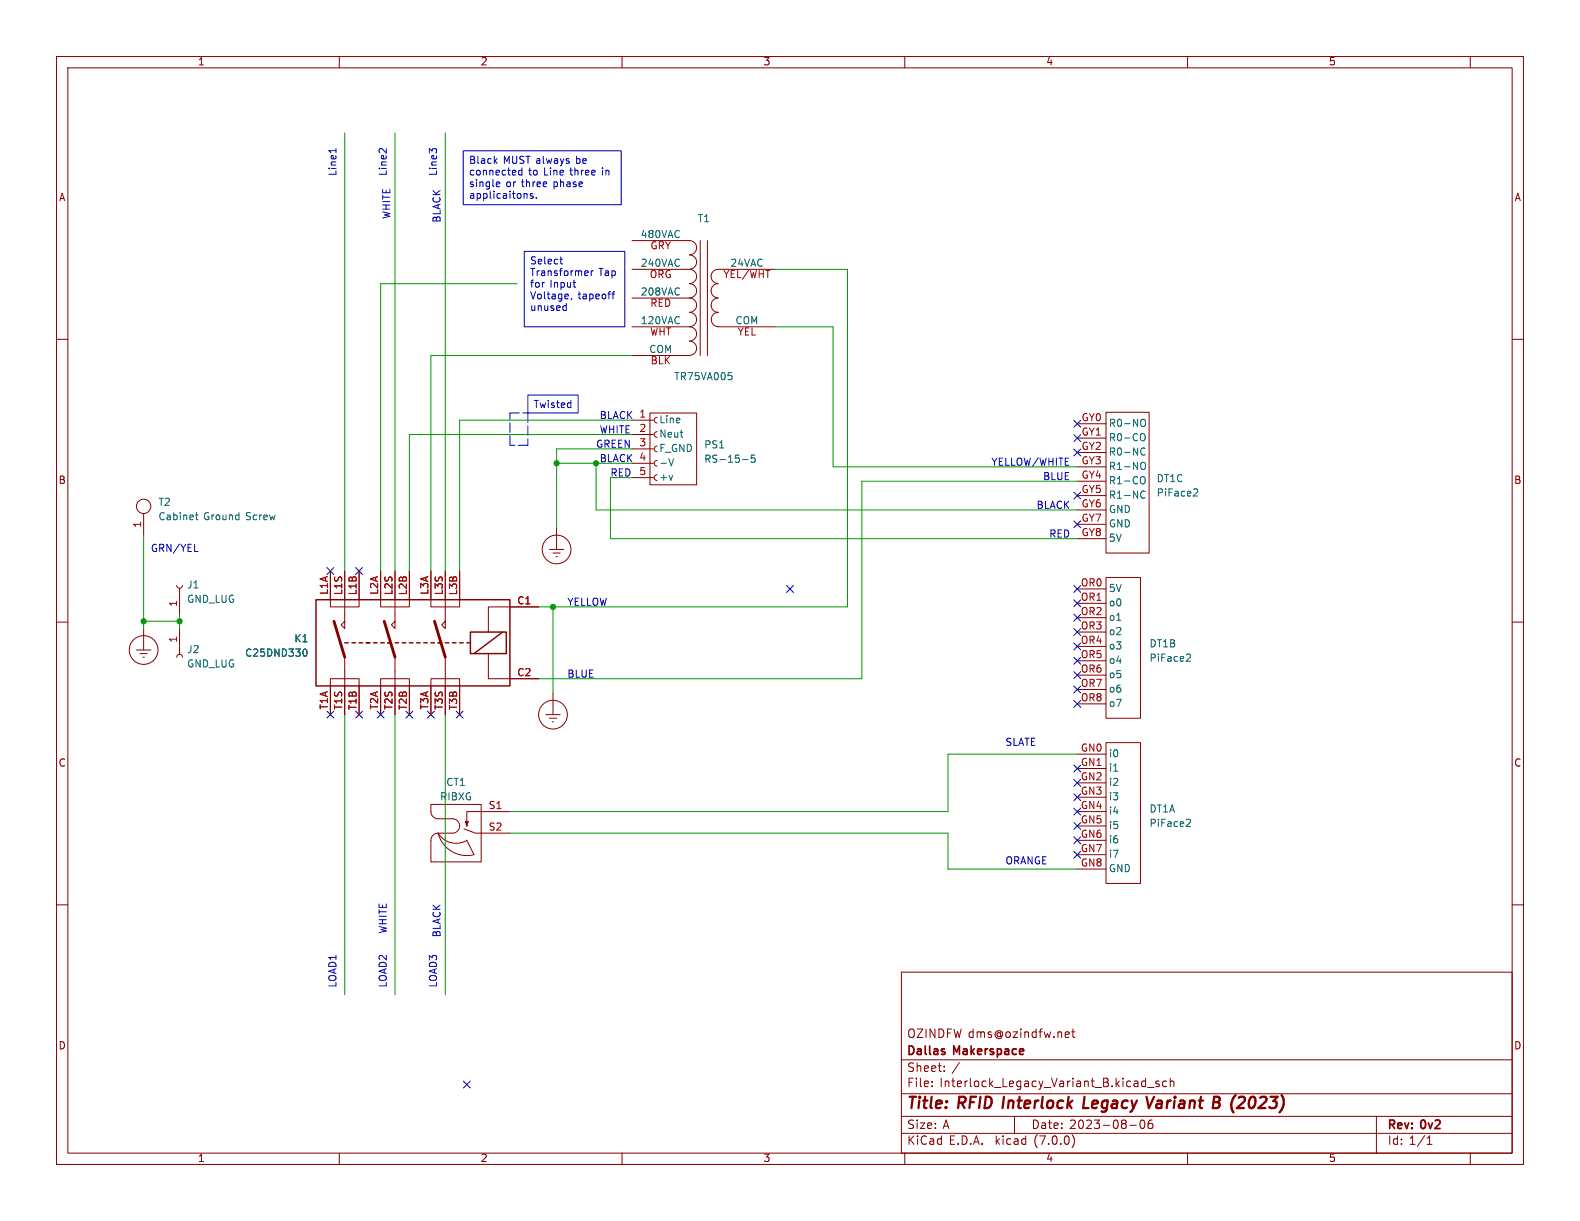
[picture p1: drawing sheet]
<svg xmlns="http://www.w3.org/2000/svg" width="279mm" height="216mm" viewBox="0 0 279 216" stroke-linecap="round" stroke-linejoin="round" font-family="sans-serif">
<g fill="none" stroke="#840000" stroke-width=".18">
<path d="M10 10h259.4v195.9h-259.4zM12 12h255.4v191.9h-255.4zM60 10v2M110 10v2M160 10v2M210 10v2M260 10v2M10 60h2M111.8 42.5h10.1a1.26 1.26 0 0 1 1.3 1.3 1.26 1.26 0 0 1-1.3 1.3M111.8 47.6h10.1M111.8 52.7h10.1M111.8 57.8h10.1"/>
<path d="M121.9 57.8a1.26 1.26 0 0 1 1.3 1.2 1.26 1.26 0 0 1-1.3 1.3M121.9 55.2a1.26 1.26 0 0 1 1.3 1.3 1.26 1.26 0 0 1-1.3 1.3M121.9 52.7a1.26 1.26 0 0 1 1.3 1.3 1.26 1.26 0 0 1-1.3 1.2M121.9 50.2a1.26 1.26 0 0 1 1.3 1.2 1.26 1.26 0 0 1-1.3 1.3M121.9 47.6a1.26 1.26 0 0 1 1.3 1.3 1.26 1.26 0 0 1-1.3 1.2M121.9 45.1a1.26 1.26 0 0 1 1.3 1.2 1.26 1.26 0 0 1-1.3 1.3M123.8 42.5v20.4M125.1 42.5v20.4M127 50.2a1.27 1.27 0 0 0-1.2 1.2 1.27 1.27 0 0 0 1.2 1.3 1.26 1.26 0 0 0-1.2 1.3 1.26 1.26 0 0 0 1.2 1.2M127 55.2a1.26 1.26 0 0 0-1.2 1.3 1.26 1.26 0 0 0 1.2 1.3h10.2M137.2 47.6h-10.2a1.26 1.26 0 0 0-1.2 1.3 1.26 1.26 0 0 0 1.2 1.2M267.4 60h2"/>
<path d="M111.8 62.9h10.1M111.8 74.3h3.8M111.8 76.8h3.8M111.8 79.4h3.8M114.9 73h8.3v12.7h-8.3zM116.2 78.9l-.3 .1-.2 .4 .1 .3 .4 .2M116.2 76.3l-.3 .2-.2 .3 .1 .4 .4 .1M116.2 73.8l-.3 .1-.2 .4 .1 .3 .4 .2M121.9 60.3a1.26 1.26 0 0 1 1.3 1.3 1.26 1.26 0 0 1-1.3 1.2M190.5 74.9h5.1M190.5 77.5h5.1M195.6 72.9h7.6v24.9h-7.6z"/>
<path d="M25.4 90.8v3.8M97.2 97.2h2.5M97.8 97.8h1.3M98.3 98.4h.3M98.4 93.3v3.9M111.8 81.9h3.8M111.8 84.5h3.8M116.2 83.9l-.3 .2-.2 .3 .1 .4 .4 .2M116.2 81.4l-.3 .1-.2 .4 .1 .4 .4 .1M190.5 80h5.1M190.5 82.6h5.1M190.5 85.1h5.1"/>
<path d="M190.5 87.6h5.1M190.5 90.2h5.1M190.5 92.7h5.1M190.5 95.3h5.1M10 110h2M24.1 114.9h2.6M24.8 115.6h1.2M25.3 116.2h.2M25.4 111.1v3.8M31.2 116.2l.2-.4 .4-.1 .3 .2 .2 .3M31.2 103.5l.2 .3 .3 .2 .4-.1 .2-.4M31.7 104v4.6"/>
<path d="M31.7 111.1v4.6M58.4 101v6.3h5.1v-6.3M61 101v10.1l-.7-.6 .7-.6M61 116.2v10.2M67.3 101v6.3h5.1v-6.3M69.8 101v10.1l-.6-.6 .6-.6M69.8 116.2v10.2M76.2 101v6.3h5.1v-6.3M78.7 101v10.1l-.6-.6 .6-.6M78.7 116.2v10.2M86.4 115.6v4.4h8.8M95.2 107.3h-8.8v4.5"/>
<path d="M190.5 104.1h5.1M190.5 106.7h5.1M190.5 109.2h5.1M190.5 111.8h5.1M190.5 114.3h5.1M190.5 116.8h5.1M190.5 119.4h5.1M195.6 102.1h6.1v24.9h-6.1zM267.4 110h2M58.4 126.4v-6.4h5.1v6.4M67.3 126.4v-6.4h5.1v6.4M76.2 126.4v-6.4h5.1v6.4"/>
<path d="M96.5 126.4h2.6M97.2 127h1.2M97.7 127.6h.2M97.8 122.6v3.8M190.5 121.9h5.1M190.5 124.5h5.1M190.5 133.4h5.1M190.5 135.9h5.1M190.5 138.4h5.1M195.6 131.3h6.1v24.9h-6.1zM10 160h2M76.2 142.2h8.9v10.2h-8.9v-3.8a1.27 1.27 0 0 1 1.3-1.3h2.5a1.27 1.27 0 0 0 1.3-1.2 1.27 1.27 0 0 0-1.3-1.3h-2.5a1.27 1.27 0 0 1-1.3-1.3z"/>
<path d="M77.5 147.3a3.7 3.7 0 0 0 5 1.3l1.3 2.5a5.2 5.2 0 0 1-6.3-3.8zM82 146.6l2.1 .7h6.1M82.3 145.3l.2 .2 .3-.2M82.3 145.3h.5l-.3 .8zM90.2 143.5h-7.7v2.6M190.5 141h5.1M190.5 143.5h5.1M190.5 146.1h5.1M190.5 148.6h5.1M190.5 151.1h5.1M190.5 153.7h5.1M267.4 160h2"/>
<path d="M159.4 171.9h108v32h-108zM159.4 197.4h108M159.4 193.4h108M159.4 187.4h108M164.8 192v.2M164.8 191.2v.2M167 189.3v.2M167 188.5v.2M179.4 197.4v3M188.4 183.4h.6M188.4 182.5h.5l.2 .3-.7 .2M189.5 182.5h.6"/>
<path d="M189.7 182v1.2l.4 .3M199.8 199h1.1M201.7 198.2a.81 .81 0 0 0 .4 1.4l.2-.2 .1-.4-.1-.8M202.9 192.3h1.2M203.2 198.2a1.17 1.17 0 0 0 0 1.3h.5l.2-.6-.3-.3-.4 .1-.2 .2M203.4 198.1h.3M204.9 191.2h-.3l-.2 .2v.2l.5 .1v.4h-.5M206.3 191.2h-.4l-.3 .2v.5l.1 .2h.6M206.9 191.3l.3-.1h.3l.1 1M206.9 190.7v1.5M243.4 197.4v6.5M60 203.9v2"/>
<path d="M110 203.9v2M159.4 200.4h108M160 203.9v2M189.6 200.7a1.74 1.74 0 0 1 0 2.2M210 203.9v2M252.4 202.4h.8M252.4 201.3l.4-.4v1.5M260 203.9v2"/>
<circle cx="25.4" cy="89.5" r="1.27"/>
<circle cx="98.4" cy="97.2" r="2.54"/>
<circle cx="25.4" cy="114.9" r="2.54"/>
<circle cx="97.8" cy="126.4" r="2.54"/>
</g>
<path d="M191.8 193.9l-.3 2h1M204.1 193.9l-.9 2M214.7 193.9h.7a.49 .49 0 0 1 .3 .6 .49 .49 0 0 1-.4 .4l.2 .1a.58 .58 0 0 1-.3 .9M218.5 193.6l-.1 .1M226.6 193.6l.1 .1" fill="none" stroke="#840000" stroke-width=".4"/>
<g fill="none" stroke="#006464" stroke-width=".18">
<path d="M128.8 65.9h.6M129.3 66.4l.1 .2-.1 .5M202 76.7a.43 .43 0 0 1 .5 .4v.4a.43 .43 0 0 1-.5 .4M202 79.3l.3-.1 .2 .1M202 74.1a.43 .43 0 0 1 .6 .5v.4a.43 .43 0 0 1-.6 .4M34.5 91.1h.5M34.7 90.6v1.1l.3 .2M119.1 81.1l-.4 1.3M131.3 81.3h1M133.5 80.5h-.6l-.1 .6 .2-.1h.4l.1 .2v.4l-.2 .1-.5-.1M202 84.3a.43 .43 0 0 1 .5 .4v.4a.43 .43 0 0 1-.5 .5M202 86.9l.3-.1 .2 .1"/>
<path d="M202 81.7a.43 .43 0 0 1 .6 .5v.4a.43 .43 0 0 1-.6 .4M202.5 80.4l-.2 .1-.3-.1M202.5 88l-.2 .1-.3-.1M211.3 86.4l.4 .1 .1 .3-.8 .9h.8M53.8 114.8h.1a.68 .68 0 0 1 .4 .6 .68 .68 0 0 1-.4 .6h-.1M210 115.7h.4l.1 .3-.8 .9h.8M210 144.9h.4l.1 .3-.8 .9h.8"/>
</g>
<g fill="none" stroke="#840000" stroke-width=".25">
<path d="M55.9 106h34.3v15.3h-34.3zM61 113.7h.6M62.2 113.7h.7M63.5 113.7h.6M64.8 113.7h.6M66 113.7h.7M67.3 113.7h.6M68.6 113.7h.6M69.8 113.7h.7M71.1 113.7h.7M72.4 113.7h.6M73.7 113.7h.6"/>
<path d="M74.9 113.7h.7M76.2 113.7h.6M77.5 113.7h.6M78.7 113.7h.7M80 113.7h.6M81.3 113.7h.6M82.5 113.7h.7M83.2 111.8h6.3v3.8h-6.3zM88.9 111.8l-5.1 3.8"/>
</g>
<path d="M59.1 109.9l1.9 6.3M67.9 109.9l1.9 6.3M76.8 109.9l1.9 6.3" fill="none" stroke="#840000" stroke-width=".51"/>
<g fill="none" stroke="#0000c2" stroke-width=".18">
<path d="M59.4 26.3v.7M81.9 26.7h28v9.5h-28zM87.5 28.4l.4 .5M87.9 28l-.5 .5M88 32.2h.3l.1 .3-.6 .1M88.3 32.9l-.3 .1M91.8 30.2v.6l.1 .2 .4-.1M92.3 29.7v1.3M94.2 34.3l-.3-.1-.1 .2v.2l.4 .1v.3h-.4M94.8 34.9v.2M92.7 44.5h17.8v13.3h-17.8zM99 45.8h.5"/>
<path d="M99.2 46.5l.3 .2M100.1 53.6v1.3M100.1 54.8l-.1 .1M101.1 52.8l-.1 .2M101.3 49.9h.5M101.7 50.8h.1M103.9 47.9l.1 .3-.6 .1M104.6 47.9v.8M104.9 47.9l-.3 .2M108.2 52h.5M108.7 51.6l-.3 .2v1M93.3 69.9h8.9v3.1h-8.9z"/>
</g>
<path d="M90.2 78.7v-5.7M90.2 73h3.1M93.3 78.7h-3.1M93.3 73v5.7" fill="none" stroke="#0000c2" stroke-width=".18" stroke-dasharray="1.7 .6"/>
<g fill="none" stroke="#009600" stroke-width=".18">
<path d="M61 23.5v77.5M69.8 23.5v77.5M78.7 23.5v77.5M91.4 50.2h-24.1v50.8M137.2 57.8h10.1v24.8h43.2M137.2 47.6h12.7v59.7h-54.7M111.8 62.9h-35.6v38.1M111.8 74.3h-30.5v26.7M111.8 76.8h-39.4v24.2M111.8 79.4h-13.4v13.9M25.4 94.6v16.5M98.4 81.9h13.4"/>
<path d="M105.4 81.9v8.3h85.1M111.8 84.5h-3.9v10.8h82.6M190.5 85.1h-38.1v34.9h-57.2M25.4 109.9h6.3M31.7 108.6v2.5M97.8 107.3v15.3M61 126.4v49.5M69.8 126.4v49.5M78.7 126.4v49.5M190.5 133.4h-22.9v10.1h-77.4M90.2 147.3h77.4v6.4h22.9"/>
</g>
<g fill="none" stroke="#000084" stroke-width=".18">
<path d="M189.9 79.4l1.2 1.2M189.9 76.9l1.2 1.2M189.9 74.3l1.2 1.2M191.1 79.4l-1.2 1.2M191.1 76.9l-1.2 1.2M191.1 74.3l-1.2 1.2M189.9 87l1.2 1.2M189.9 92.1l1.2 1.2M191.1 87l-1.2 1.2M191.1 92.1l-1.2 1.2M57.8 100.4l1.2 1.2M59 100.4l-1.2 1.2"/>
<path d="M62.9 100.4l1.2 1.2M64.1 100.4l-1.2 1.2M139.1 103.5l1.2 1.2M140.3 103.5l-1.2 1.2M189.9 116.2l1.2 1.2M189.9 118.8l1.2 1.2M189.9 111.2l1.2 1.2M189.9 108.6l1.2 1.2M189.9 113.7l1.2 1.2M189.9 103.5l1.2 1.2M189.9 106.1l1.2 1.2M191.1 116.2l-1.2 1.2"/>
<path d="M191.1 118.8l-1.2 1.2M191.1 111.2l-1.2 1.2M191.1 108.6l-1.2 1.2M191.1 113.7l-1.2 1.2M191.1 103.5l-1.2 1.2M191.1 106.1l-1.2 1.2M57.8 125.8l1.2 1.2M59 125.8l-1.2 1.2M62.9 125.8l1.2 1.2M64.1 125.8l-1.2 1.2M66.7 125.8l1.2 1.2M67.9 125.8l-1.2 1.2"/>
<path d="M71.8 125.8l1.2 1.2M73 125.8l-1.2 1.2M75.6 125.8l1.2 1.2M76.8 125.8l-1.2 1.2M80.7 125.8l1.2 1.2M81.9 125.8l-1.2 1.2M189.9 123.9l1.2 1.2M189.9 121.3l1.2 1.2M189.9 135.3l1.2 1.2M189.9 137.8l1.2 1.2M191.1 123.9l-1.2 1.2M191.1 121.3l-1.2 1.2"/>
<path d="M191.1 135.3l-1.2 1.2M191.1 137.8l-1.2 1.2M189.9 142.9l1.2 1.2M189.9 148l1.2 1.2M189.9 140.4l1.2 1.2M189.9 145.4l1.2 1.3M189.9 150.5l1.2 1.2M191.1 142.9l-1.2 1.2M191.1 148l-1.2 1.2M191.1 140.4l-1.2 1.2M191.1 145.4l-1.2 1.3M191.1 150.5l-1.2 1.2"/>
<path d="M81.9 191.2l1.3 1.2M83.2 191.2l-1.3 1.2"/>
</g>
<g fill="#009600" stroke="#009600" stroke-width=".18">
<circle cx="105.4" cy="81.9" r=".46"/>
<circle cx="98.4" cy="81.9" r=".46"/>
<circle cx="31.7" cy="109.9" r=".46"/>
<circle cx="97.8" cy="107.3" r=".46"/>
<circle cx="25.4" cy="109.9" r=".46"/>
</g>
<g font-size="2.8" fill="#840000">
<text x="160.4" y="196.7">Title:</text>
<text x="169.5" y="196.7">RFID Interlock</text>
<text x="192.8" y="196.7">Legacy</text>
<text x="204.7" y="196.7">Variant</text>
<text x="217" y="196.7">B (2023)</text>
</g>
<g font-size="2.1" fill="#840000">
<text x="160.4" y="183.8">OZINDFW dms@ozindfw.net</text>
<text x="160.4" y="189.8">Sheet:</text>
<text x="160.4" y="187">Dallas</text>
<text x="168.3" y="189.8">/</text>
<text x="168.7" y="187">Makerspace</text>
<text x="160.4" y="192.5">File:</text>
<text x="166.2" y="192.5">Interlock_Legacy_Variant_B.kicad_sch</text>
<text x="160.4" y="202.7">KiCad</text>
<text x="160.4" y="199.9">Size:</text>
<text x="166.7" y="199.9">A</text>
<text x="167.8" y="202.7">E.D.A.</text>
<text x="176.1" y="202.7">kicad</text>
<text x="182.4" y="199.9">Date:</text>
<text x="183" y="202.7">(7.0.0)</text>
<text x="189.1" y="199.9">2023-08-06</text>
<text x="245.4" y="200.1">Rev:</text>
<text x="245.4" y="202.7">Id: 1/1</text>
<text x="251.4" y="200.1">0v2</text>
</g>
<g font-size="1.8" fill="#840000">
<text x="35" y="11.8">1</text>
<text x="85" y="11.8">2</text>
<text x="135" y="11.8">3</text>
<text x="185" y="11.8">4</text>
<text x="235" y="11.8">5</text>
<text x="10.4" y="35.8">A</text>
<text x="267.8" y="35.8">A</text>
<text x="10.3" y="85.8">B</text>
<text x="267.7" y="85.8">B</text>
<text x="10.3" y="135.8">C</text>
<text x="267.7" y="135.8">C</text>
<text x="10.3" y="185.8">D</text>
<text x="267.7" y="185.8">D</text>
<text x="35" y="205.7">1</text>
<text x="85" y="205.7">2</text>
<text x="135" y="205.7">3</text>
<text x="185" y="205.7">4</text>
<text x="235" y="205.7">5</text>
</g>
<g font-size="1.8" fill="#0000c2">
<text x="82.9" y="29.3">Black</text>
<text x="89" y="29.3">MUST always</text>
<text x="102" y="29.3">be</text>
<text x="59.7" y="31.1" transform="rotate(-90 59.7 31.1)">Line1</text>
<text x="68.6" y="31.1" transform="rotate(-90 68.6 31.1)">Line2</text>
<text x="77.5" y="31.1" transform="rotate(-90 77.5 31.1)">Line3</text>
<text x="82.9" y="31.4">connected</text>
<text x="82.9" y="33.5">single</text>
<text x="82.9" y="35.5">applicaitons.</text>
<text x="89.5" y="33.5">or</text>
<text x="92.3" y="33.5">three</text>
<text x="93.5" y="31.4">to</text>
<text x="96.3" y="31.4">Line</text>
<text x="98.1" y="33.5">phase</text>
<text x="101" y="31.4">three</text>
<text x="106.7" y="31.4">in</text>
<text x="69.2" y="38.7" transform="rotate(-90 69.2 38.7)">WHITE</text>
<text x="78.1" y="39.4" transform="rotate(-90 78.1 39.4)">BLACK</text>
<text x="93.7" y="47.1">Select</text>
<text x="93.7" y="49.2">Transformer</text>
<text x="93.7" y="51.2">for</text>
<text x="93.7" y="53.3">Voltage,</text>
<text x="97.3" y="51.2">Input</text>
<text x="102.2" y="53.3">tapeoff</text>
<text x="105.9" y="49.2">Tap</text>
<text x="93.7" y="55.3">unused</text>
<text x="94.4" y="72.5">Twisted</text>
<text x="106" y="74.3">BLACK 1</text>
<text x="106" y="76.8">WHITE</text>
<text x="105.4" y="79.4">GREEN</text>
<text x="106" y="81.9">BLACK 4</text>
<text x="175.2" y="82.5">YELLOW/WHITE</text>
<text x="107.9" y="84.5">RED</text>
<text x="184.3" y="85.1">BLUE</text>
<text x="183.2" y="90.2">BLACK</text>
<text x="185.4" y="95.2">RED</text>
<text x="26.7" y="97.8">GRN/YEL</text>
<text x="100.3" y="107.3">YELLOW</text>
<text x="100.3" y="120">BLUE</text>
<text x="177.8" y="132.1">SLATE</text>
<text x="177.8" y="153">ORANGE</text>
<text x="68.6" y="165.1" transform="rotate(-90 68.6 165.1)">WHITE</text>
<text x="78.1" y="165.7" transform="rotate(-90 78.1 165.7)">BLACK</text>
<text x="59.7" y="174.6" transform="rotate(-90 59.7 174.6)">LOAD1</text>
<text x="68.6" y="174.6" transform="rotate(-90 68.6 174.6)">LOAD2</text>
<text x="77.5" y="174.6" transform="rotate(-90 77.5 174.6)">LOAD3</text>
</g>
<g font-size="1.8" fill="#006464">
<text x="123.3" y="39.6">T1</text>
<text x="113.2" y="42.3">480VAC</text>
<text x="113.2" y="47.4">240VAC</text>
<text x="113.2" y="52.5">208VAC</text>
<text x="113.2" y="57.5">120VAC</text>
<text x="130" y="57.5">COM</text>
<text x="114.8" y="62.6">COM</text>
<text x="119.2" y="67.5">TR75VA005</text>
<text x="116.6" y="75.1">Line</text>
<text x="116.6" y="77.7">Neut</text>
<text x="196.1" y="75.8">R0-NO</text>
<text x="116.6" y="80.2">F_GND</text>
<text x="116.6" y="82.7">-V</text>
<text x="124.5" y="79.6">PS1</text>
<text x="124.5" y="82.1">RS-15-5</text>
<text x="196.1" y="78.3">R0-CO</text>
<text x="196.1" y="80.8">R0-NC</text>
<text x="196.1" y="83.4">R1-NO</text>
<text x="27.9" y="89.7">T2</text>
<text x="116.6" y="85.3">+v</text>
<text x="196.1" y="85.9">R1-CO</text>
<text x="196.1" y="88.5">R1-NC</text>
<text x="204.5" y="85.5">DT1C</text>
<text x="204.5" y="88.1">PiFace2</text>
<text x="27.9" y="92.3">Cabinet</text>
<text x="36" y="92.3">Ground</text>
<text x="43.5" y="92.3">Screw</text>
<text x="196.1" y="91">GND</text>
<text x="196.1" y="93.5">GND</text>
<text x="196.1" y="96.1">5V</text>
<text x="33" y="104.3">J1</text>
<text x="33" y="106.9">GND_LUG</text>
<text x="196.1" y="105">5V</text>
<text x="196.1" y="107.5">o0</text>
<text x="52" y="113.9">K1</text>
<text x="196.1" y="110">o1</text>
<text x="196.1" y="112.6">o2</text>
<text x="33" y="115.8">J2</text>
<text x="33" y="118.3">GND_LUG</text>
<text x="43.3" y="116.4">C25DND330</text>
<text x="196.1" y="115.1">o3</text>
<text x="196.1" y="117.7">o4</text>
<text x="203.2" y="114.7">DT1B</text>
<text x="203.2" y="117.3">PiFace2</text>
<text x="196.1" y="120.2">o5</text>
<text x="196.1" y="122.7">o6</text>
<text x="196.1" y="125.3">o7</text>
<text x="196.1" y="134.2">i0</text>
<text x="196.1" y="136.7">i1</text>
<text x="77.8" y="141.8">RIBXG</text>
<text x="78.9" y="139.3">CT1</text>
<text x="196.1" y="139.3">i2</text>
<text x="196.1" y="141.8">i3</text>
<text x="203.2" y="144">DT1A</text>
<text x="196.1" y="144.3">i4</text>
<text x="196.1" y="146.9">i5</text>
<text x="196.1" y="149.4">i6</text>
<text x="203.2" y="146.5">PiFace2</text>
<text x="196.1" y="152">i7</text>
<text x="196.1" y="154.5">GND</text>
</g>
<g font-size="1.8" fill="#a90000">
<text x="115" y="44.4">GRY</text>
<text x="129.1" y="47.4">24VAC</text>
<text x="114.8" y="49.5">ORG</text>
<text x="127.8" y="49.5">YEL/WHT</text>
<text x="114.9" y="59.7">WHT</text>
<text x="114.9" y="54.6">RED</text>
<text x="130.4" y="59.7">YEL</text>
<text x="115" y="64.8">BLK</text>
<text x="113" y="76.6">2</text>
<text x="191.2" y="74.7">GY0</text>
<text x="191.2" y="77.2">GY1</text>
<text x="113" y="79.1">3</text>
<text x="191.2" y="79.8">GY2</text>
<text x="191.2" y="82.3">GY3</text>
<text x="113" y="84.2">5</text>
<text x="191.2" y="84.8">GY4</text>
<text x="191.2" y="87.4">GY5</text>
<text x="191.2" y="89.9">GY6</text>
<text x="25.1" y="93.4" transform="rotate(-90 25.1 93.4)">1</text>
<text x="191.2" y="92.5">GY7</text>
<text x="191.2" y="95">GY8</text>
<text x="31.5" y="107.3" transform="rotate(-90 31.5 107.3)">1</text>
<text x="58.2" y="105.2" transform="rotate(-90 58.2 105.2)">L1A</text>
<text x="60.7" y="105.3" transform="rotate(-90 60.7 105.3)">L1S</text>
<text x="63.2" y="105.3" transform="rotate(-90 63.2 105.3)">L1B</text>
<text x="67.1" y="105.2" transform="rotate(-90 67.1 105.2)">L2A</text>
<text x="69.6" y="105.3" transform="rotate(-90 69.6 105.3)">L2S</text>
<text x="72.1" y="105.3" transform="rotate(-90 72.1 105.3)">L2B</text>
<text x="75.9" y="105.2" transform="rotate(-90 75.9 105.2)">L3A</text>
<text x="78.5" y="105.3" transform="rotate(-90 78.5 105.3)">L3S</text>
<text x="81" y="105.3" transform="rotate(-90 81 105.3)">L3B</text>
<text x="91.4" y="107.1">C1</text>
<text x="191.1" y="103.9">OR0</text>
<text x="191.1" y="106.4">OR1</text>
<text x="31.5" y="113.7" transform="rotate(-90 31.5 113.7)">1</text>
<text x="191.1" y="109">OR2</text>
<text x="191.1" y="111.5">OR3</text>
<text x="91.4" y="119.8">C2</text>
<text x="191.1" y="114">OR4</text>
<text x="191.1" y="116.6">OR5</text>
<text x="191.1" y="119.1">OR6</text>
<text x="58.2" y="125.5" transform="rotate(-90 58.2 125.5)">T1A</text>
<text x="60.7" y="125.6" transform="rotate(-90 60.7 125.6)">T1S</text>
<text x="63.2" y="125.6" transform="rotate(-90 63.2 125.6)">T1B</text>
<text x="67.1" y="125.5" transform="rotate(-90 67.1 125.5)">T2A</text>
<text x="69.6" y="125.6" transform="rotate(-90 69.6 125.6)">T2S</text>
<text x="72.1" y="125.6" transform="rotate(-90 72.1 125.6)">T2B</text>
<text x="75.9" y="125.5" transform="rotate(-90 75.9 125.5)">T3A</text>
<text x="78.5" y="125.6" transform="rotate(-90 78.5 125.6)">T3S</text>
<text x="81" y="125.6" transform="rotate(-90 81 125.6)">T3B</text>
<text x="191.1" y="121.7">OR7</text>
<text x="191.1" y="124.2">OR8</text>
<text x="191.1" y="133.1">GN0</text>
<text x="191.1" y="135.6">GN1</text>
<text x="86.4" y="143.3">S1</text>
<text x="191.1" y="138.2">GN2</text>
<text x="191.1" y="140.7">GN3</text>
<text x="191.1" y="143.3">GN4</text>
<text x="86.4" y="147.1">S2</text>
<text x="191.1" y="145.8">GN5</text>
<text x="191.1" y="148.3">GN6</text>
<text x="191.1" y="150.9">GN7</text>
<text x="191.1" y="153.4">GN8</text>
</g>
</svg>
